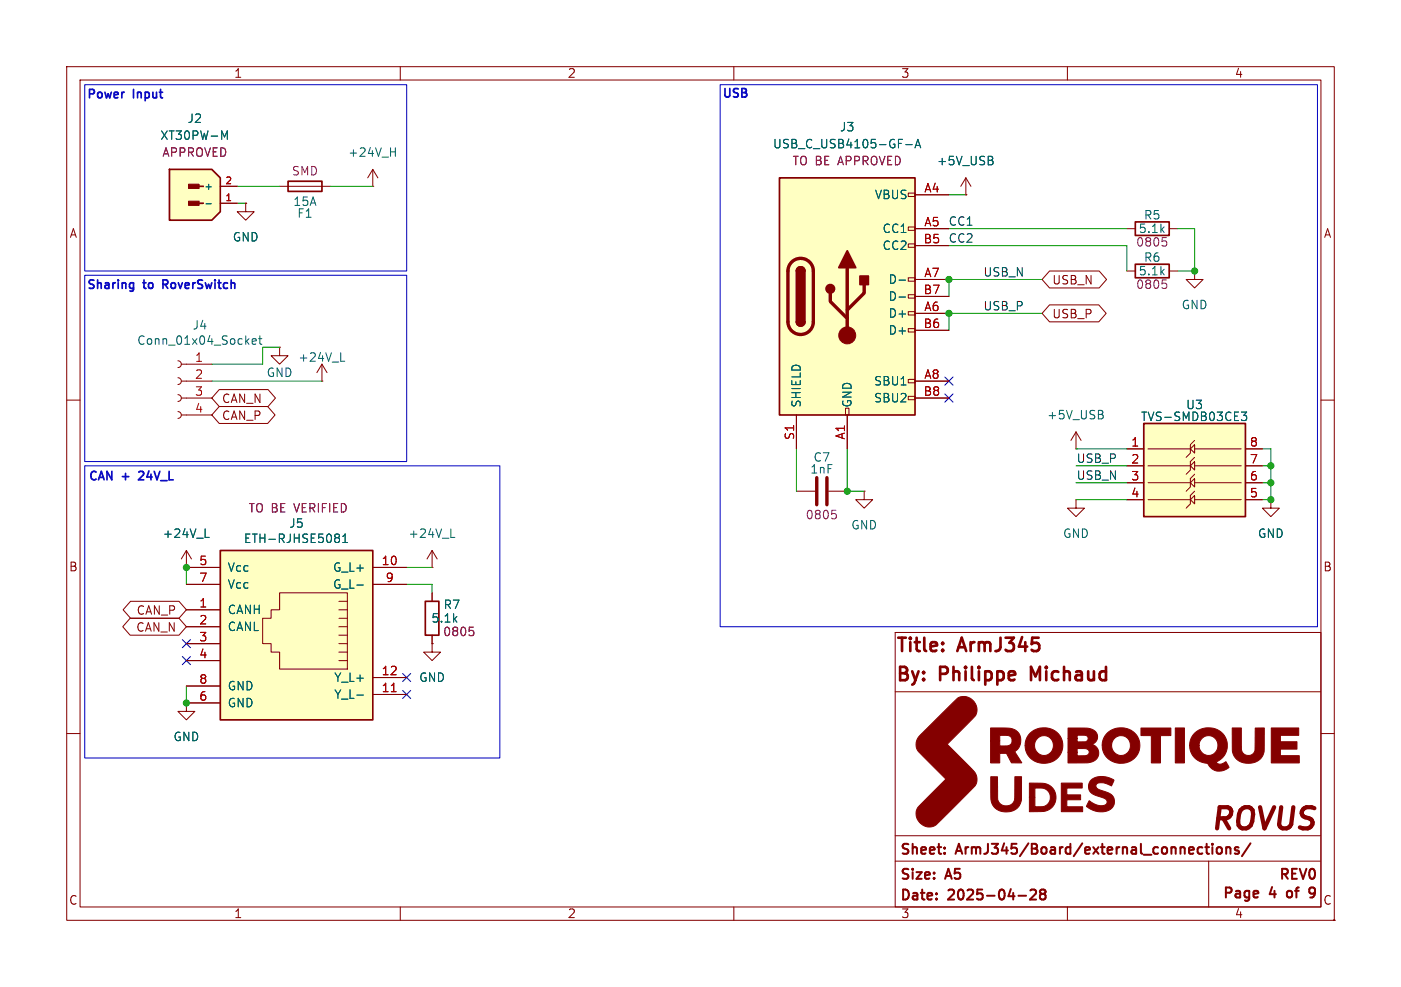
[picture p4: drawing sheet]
<svg xmlns="http://www.w3.org/2000/svg" width="210mm" height="148mm" viewBox="0 0 210 148" stroke-linecap="round" stroke-linejoin="round" font-family="sans-serif">
<g fill="none" stroke="#840000" stroke-width=".15">
<path d="M10 10h190v128h-190zM12 12h186v124h-186zM60 10v2M110 10v2M160 10v2M36.8 30.5v1.3h1.3l-1.3 1.2-1.2-1.2h1.2M36.8 30.5h.1M41.9 27.9h7.6M41.9 52.1v1.2h1.3l-1.3 1.3-1.3-1.3h1.3M41.9 52.1h.1M10 60h2M198 60h2"/>
<path d="M134.2 94.8h63.8v41.2h-63.8zM10 110h2M134.2 103.7h63.7M198 110h2M60 136v2M110 136v2M134.2 129.1h63.7M134.2 125.3h63.7M160 136v2M181.2 129.1v6.9"/>
</g>
<path d="M152.7 134.3h1.1M154.4 133.5l.3-.1 .5 .1a.41 .41 0 0 1 0 .5l-.8 .9h.9M156.2 134l-.3-.3v-.2l.3-.1 .4 .1 .1 .2v.2l-.3 .1M156.2 134l-.3 .3v.3l.3 .3 .4-.1 .1-.2v-.4l-.3-.2M156.2 134h.2M182.5 127.1a.41 .41 0 0 1 .7 .2v.4a.41 .41 0 0 1-.4 .3 .41 .41 0 0 1-.4-.3v-.4zM183.8 127.2a.37 .37 0 0 1 .6 0v.8M183.8 127v1M185.7 127.1l-.4-.1-.2 .2 .1 .3 .5 .1v.4h-.6M187.4 126.5l-1.2 1.9M196.8 134.5l-.4 .1M196.8 133.1l-.4 .1-.1 .2v.5l.2 .1h.3" fill="none" stroke="#840000" stroke-width=".3"/>
<g fill="none" stroke="#840000" stroke-width=".4">
<path d="M134.6 95.6h1.2M135.2 95.6v2M136.5 95.6l-.1 .1 .1 .1M136.5 95.6v.1v.1M136.5 95.6v.2M137.4 95.6v1.7M138.5 95.6v1.7M142.9 100v2M143.5 97.6l.7-2 .6 2M144.7 100l-.1 .1 .1 .1M144.7 100l.1 .1-.1 .1M144.7 100v.2"/>
<path d="M145.7 100v1.7M146.7 100l-.1 .1 .1 .1M146.7 100l.1 .1-.1 .1M146.7 100v.2M150 95.6v1.5M150.7 95.6h1.3l-.7 .8M153.2 95.5l-.5 1.5M155.7 95.6h-1l-.1 1M156.8 100l-.1 .1 .1 .1M156.8 100l.1 .1-.1 .1M156.8 100v.2M159.5 100v2"/>
<path d="M165.8 100v2M135.9 100.2l-.3-.2h-.7v2M142 100.2l-.3-.2h-.8v2M154.5 102v-2l.7 1.4 .7-1.4v2"/>
</g>
<g fill="#840000" stroke="#840000" stroke-width=".15">
<path d="M138 110.2l3.8-3.8a7.6 7.6 0 0 1 2.1-1.9 1.96 1.96 0 0 1 2.3 1.1 1.96 1.96 0 0 1-.6 2.4l-3.6 3.6 3.2 3.2a2.76 2.76 0 0 1 1.3 2.1 2.13 2.13 0 0 1-1 1.6l-4.5 4.5a1.95 1.95 0 0 1-2.7 .7 1.95 1.95 0 0 1-.6-2.8l4.1-4.1-2.3-2.2a8 8 0 0 1-2.1-2.5 1.93 1.93 0 0 1 .6-1.9z"/>
<path d="M148.5 116.5h1v3.4a1.32 1.32 0 0 0 1.6 1 1.32 1.32 0 0 0 1-1.6v-2.8h1v3.5a2.38 2.38 0 0 1-3.3 1.6 2.36 2.36 0 0 1-1.3-2.7z"/>
<path d="M163.6 117a2.98 2.98 0 0 1 3.4 0l-.4 .9-.9-.4-.5-.1a.58 .58 0 0 0-.7 .1 .58 .58 0 0 0-.1 .6l.3 .3 .9 .3a1.51 1.51 0 0 1 1.3 2.1 2.39 2.39 0 0 1-2.7 .8l-.7-.2-.7-.5 .5-.8a2.16 2.16 0 0 0 2.5 .5 .71 .71 0 0 0-.7-1l-.5-.2a1.47 1.47 0 0 1-1.2-2.3z"/>
<path d="M154.3 117.4h1.1a2.39 2.39 0 0 1 2.9 2.2 2.4 2.4 0 0 1-3 2.1h-1v-2.1h.8v1.4h.6a1.44 1.44 0 0 0 1.7-1.4 1.44 1.44 0 0 0-1.7-1.4h-.6v1.4h-.8z"/>
<path d="M159.1 117.4h3.1v.8h-2.3v1h2.1v.7h-2.1v1.1h2.4v.7h-3.2z"/>
<path d="M179.1 109.9a2.83 2.83 0 0 1 3.4-.5 2.83 2.83 0 0 1 1.4 3.2 3.6 3.6 0 0 1-1.6 1.7l.2 .2a1.04 1.04 0 0 0 1.3-.3l.3 .7a.22 .22 0 0 1 .1 .2 .22 .22 0 0 1-.2 .2 1.95 1.95 0 0 1-3-.8 2.7 2.7 0 0 1-2.7-2.7h1.4a1.45 1.45 0 0 0 2.1 1.3 1.45 1.45 0 0 0 .3-2.4 1.41 1.41 0 0 0-1.5-.3 1.41 1.41 0 0 0-.9 1.4h-1.4a2.46 2.46 0 0 1 .8-1.9z"/>
<path d="M154.5 109.9a2.92 2.92 0 0 1 4.8 1.6 2.82 2.82 0 0 1-2.7 3 2.82 2.82 0 0 1-2.9-2.7h1.4a1.45 1.45 0 0 0 1.9 1.4 1.45 1.45 0 0 0 .6-2.3 1.41 1.41 0 0 0-1.6-.5 1.41 1.41 0 0 0-.9 1.4h-1.4a2.48 2.48 0 0 1 .8-1.9z"/>
<path d="M166 109.9a2.84 2.84 0 0 1 3.4-.5 2.84 2.84 0 0 1 1.4 3.1 2.85 2.85 0 0 1-3.1 1.9 2.85 2.85 0 0 1-2.5-2.7h1.4a1.44 1.44 0 0 0 1.8 1.5 1.44 1.44 0 0 0 .9-2.1 1.41 1.41 0 0 0-1.6-.7 1.41 1.41 0 0 0-1.1 1.3h-1.4a2.41 2.41 0 0 1 .8-1.8z"/>
<path d="M184.7 109.2h1.4v2.4a1.26 1.26 0 0 0 1.4 1.6 1.23 1.23 0 0 0 .6-1.4l.1-2.6h1.3v2.6a2.33 2.33 0 0 1-3.1 2.6 2.39 2.39 0 0 1-1.7-2.9z"/>
<path d="M148.5 109.2h1.2a4 4 0 0 1 2.7 .4 1.96 1.96 0 0 1-.3 3.1l1.1 1.7h-1.6l-.7-1.4h-1v1.4h-1.4v-3.3h1.4v.8h.5a.92 .92 0 0 0 1.3-1 .92 .92 0 0 0-1.3-.6h-.5v.8h-1.4z"/>
<path d="M160.1 109.2h1.4a4 4 0 0 1 2.6 .4 1.16 1.16 0 0 1 .4 1.2 1.16 1.16 0 0 1-.8 .8 1.4 1.4 0 0 1 1 1.6 1.4 1.4 0 0 1-1.5 1.2h-3.1v-1.6h1.4v.5h1a.58 .58 0 0 0 .8-.5 .58 .58 0 0 0-.8-.5h-1v.5h-1.4v-2h1.4v.5l1.2-.1a.52 .52 0 0 0 .4-.6 .52 .52 0 0 0-.7-.3l-.9-.1v.6h-1.4z"/>
<path d="M171 109.2h4.5v1.1h-1.5v4.1h-1.4v-4.1h-1.6z"/>
<path d="M176.2 109.2h1.3v5.2h-1.3z"/>
<path d="M190.6 109.2h4.1v1.1h-2.8v.9h2.5v1.1h-2.5v1h2.9v1.1h-4.2z"/>
<circle cx="200" cy="138" r=".01"/>
</g>
<path d="M43.2 27.2h5.1v1.5h-5.1z" fill="none" stroke="#840000" stroke-width=".25"/>
<path d="M116.8 26.7h20.4v35.5h-20.4z" fill="#ffffc2"/>
<g fill="none" stroke="#840000" stroke-width=".15">
<path d="M136.1 36.6h1.1v.5h-1.1zM136.1 34h1.1v.5h-1.1zM136.1 29h1.1v.5h-1.1zM137.2 29.2h5M137.2 34.3h5M137.2 36.8h5M136.1 59.4h1.1v.5h-1.1zM136.1 56.9h1.1v.5h-1.1zM136.1 49.3h1.1v.5h-1.1zM136.1 46.7h1.1v.5h-1.1zM136.1 44.2h1.1v.5h-1.1zM136.1 41.7h1.1v.5h-1.1z"/>
<path d="M137.2 47h5M137.2 41.9h5M137.2 57.2h5M137.2 49.5h5M137.2 44.5h5M137.2 59.7h5M119.4 62.2v5.1M119.4 73.7h2.8M124.2 73.7h2.8M126.7 61.2h.6v1h-.6zM127 62.2v5.1M64.8 96.5v1.3h1.2l-1.2 1.3-1.3-1.3h1.3"/>
<path d="M64.8 96.5h.1"/>
</g>
<path d="M116.8 26.7h20.4v35.5h-20.4zM119.4 48.3a.64 .64 0 0 0 .6 .6 .64 .64 0 0 0 .6-.6M119.4 40.6a.64 .64 0 0 1 .6-.6 .64 .64 0 0 1 .6 .6" fill="none" stroke="#840000" stroke-width=".25"/>
<path d="M118.7 39.3a1.9 1.9 0 0 1 2-.4 1.9 1.9 0 0 1 1.2 1.7v7.7a1.91 1.91 0 0 1-1.9 1.9 1.91 1.91 0 0 1-1.9-1.9v-7.8a1.9 1.9 0 0 1 .6-1.2zM124.5 43.9v1.3l2.5 2.6M127 40.1v10.2M129.5 42.7v1.2l-2.5 2.6M122.4 71.6v4.1M124 71.6v4.1" fill="none" stroke="#840000" stroke-width=".51"/>
<g fill="#840000" stroke="#840000" stroke-width=".25">
<path d="M119.4 48.3h1.2a.64 .64 0 0 1-.6 .6 .64 .64 0 0 1-.6-.6z"/>
<path d="M119.4 40.6h1.2v7.7h-1.2z"/>
<path d="M119.6 40.2a.64 .64 0 0 1 .7-.1 .64 .64 0 0 1 .3 .5h-1.2z"/>
<path d="M127 37.6l1.3 2.5h-2.6z"/>
<path d="M128.9 41.4h1.3v1.3h-1.3z"/>
<circle cx="124.5" cy="43.3" r=".63"/>
</g>
<circle cx="127" cy="50.3" r="1.27" fill="#840000" stroke="#840000" stroke-width=".15"/>
<path d="M135.8 21.7h.9M137.2 22.2l.4-1.3 .4 1.3M137.3 21.8h.6M134.8 42h.9M134.8 44.5h.9" fill="none" stroke="#006464" stroke-width=".15"/>
<path d="M124.7 76.5h.6M125.1 77l.3 .3v.3l-.3 .2" fill="none" stroke="#840084" stroke-width=".15"/>
<path d="M33 82.6h22.9v25.4h-22.9z" fill="#ffffc2"/>
<g fill="none" stroke="#840000" stroke-width=".15">
<path d="M144.8 29.2h.1M144.8 26.7l-.8 1.2M144.8 26.7v2.5M144.8 26.7l.7 1.2M26.7 59.2a.51 .51 0 0 1 .5 .5 .51 .51 0 0 1-.5 .5M26.7 56.6a.51 .51 0 0 1 .5 .6 .51 .51 0 0 1-.5 .5M26.7 54.1a.51 .51 0 0 1 .5 .5 .51 .51 0 0 1-.5 .5M27.2 59.7h4.5M27.2 57.2h4.5M27.2 54.6h4.5M48.3 57.2h.1M48.3 54.6l-.8 1.3"/>
<path d="M48.3 54.6v2.6M48.3 54.6l.7 1.3M26.7 61.7a.51 .51 0 0 1 .5 .5 .51 .51 0 0 1-.5 .5M27.2 62.2h4.5M129.5 73.7v1.2h1.3l-1.3 1.3-1.2-1.3h1.2M129.5 73.7h.1M27.9 85.1h.1M27.9 91.4h5.1M27.9 85.1h5.1M27.9 94h5.1M27.9 96.5h5.1M27.9 99.1h5.1"/>
<path d="M27.9 87.6h5.1M27.9 82.6l-.7 1.2M27.9 82.6v2.5M27.9 82.6l.8 1.2M41.9 88.9h10.2v11.4h-10.2v-2.5h-1.3v-1.3h-1.2v-3.8h1.2v-1.3h1.3zM50.8 92.7h1.3M50.8 99.1h1.3M50.8 97.8h1.3M50.8 96.5h1.3M50.8 95.3h1.3M50.8 94h1.3M50.8 91.4h1.3"/>
<path d="M50.8 90.2h1.3M55.9 85.1h5.1M55.9 87.6h5.1M64.8 85.1h.1M64.8 82.6l-.8 1.2M64.8 82.6v2.5M64.8 88.9v1.3M64.8 95.3v1.2M64.8 82.6l.7 1.2M27.9 105.4v1.3h1.3l-1.3 1.3-1.2-1.3h1.2M27.9 105.4h.1M27.9 105.4h5.1"/>
<path d="M27.9 102.9h5.1M55.9 104.1h5.1M55.9 101.6h5.1"/>
</g>
<path d="M33 82.6h22.9v25.4h-22.9zM63.8 90.2h2v5.1h-2z" fill="none" stroke="#840000" stroke-width=".25"/>
<g fill="none" stroke="#006464" stroke-width=".15">
<path d="M148.6 24a.34 .34 0 0 1 .3 .4 .34 .34 0 0 1-.3 .3M148.7 23.5l.1 .2-.1 .3M37.8 51.2l.6-.1-.1-.3h-.3l-.2 .2 .1 .6h.4M38.8 50.8h.5M39 50.4v1.1l.3 .1M51.1 54.2h.6M30.8 80.6h.6M50.4 80.1h.2l.3 .2-.3 .3M50.4 80.6h.2M50.6 80.6l.3 .3v.2l-.1 .2-.4 .1M51.4 81.4h.7M51.4 80.4l.3-.3v1.3"/>
<path d="M53.5 87.7h1M67.6 80.6h.6M53.5 104.2h1"/>
</g>
<path d="M58.7 103.7h.7" fill="none" stroke="#a90000" stroke-width=".15"/>
<path d="M70.4 94.1h.6M70.8 94.5l.2 .3v.3l-.2 .2" fill="none" stroke="#840084" stroke-width=".15"/>
<path d="M25.4 25.4h6.3l1.3 1.3v5.1l-1.3 1.2h-6.3z" fill="#ffffc2"/>
<g fill="#840000" stroke="#840000" stroke-width=".15">
<path d="M28.3 30.2h1.5v.6h-1.5z"/>
<path d="M28.3 27.6h1.5v.7h-1.5z"/>
</g>
<path d="M25.4 25.4h6.3l1.3 1.3v5.1l-1.3 1.2h-6.3zM28.6 30.5h1.9M28.6 27.9h1.9M170.2 33.3h5.1v2h-5.1z" fill="none" stroke="#840000" stroke-width=".25"/>
<path d="M33 30.5h2.6M33 27.9h2.6M168.9 34.3h1.3M175.3 34.3h1.2" fill="none" stroke="#840000" stroke-width=".15"/>
<path d="M33.2 19.6l.5 .9 .4-.9v1.3M30.9 30.6h.8" fill="none" stroke="#006464" stroke-width=".15"/>
<path d="M174.2 35.6h.6M174.7 36.1l.2 .3v.3l-.2 .2" fill="none" stroke="#840084" stroke-width=".15"/>
<path d="M171.4 63.5h15.3v14h-15.3z" fill="#ffffc2"/>
<g fill="none" stroke="#840000" stroke-width=".15">
<path d="M33 30.5h2.6M33 27.9h2.6M36.8 30.5h.1M55.9 27.9h.1M55.9 25.4l-.8 1.3M55.9 25.4v2.5M55.9 25.4l.7 1.3M137.2 29.2h5M137.2 34.3h5M137.2 36.8h5M144.8 29.2h.1M32.9 58.4h7.3l1.1 1.3-1.1 1.3h-7.3l-1.2-1.3z"/>
<path d="M137.2 47h5M137.2 41.9h5M137.2 57.2h5M137.2 49.5h5M137.2 44.5h5M137.2 59.7h5M157.3 40.6h7.5l1.1 1.3-1.1 1.3h-7.5l-1.1-1.3zM157.3 45.7h7.4l1.1 1.3-1.1 1.3h-7.4l-1.1-1.3zM168.9 40.6h1.3M175.3 40.6h1.2M179.1 40.6v1.3h1.2l-1.2 1.3-1.3-1.3h1.3M179.1 40.6h.1"/>
<path d="M32.9 61h7.2l1.1 1.2-1.1 1.3h-7.2l-1.2-1.3zM119.4 62.2v5.1M127 62.2v5.1M161.3 74.9v1.3h1.3l-1.3 1.3-1.3-1.3h1.3M161.3 74.9h.1M161.3 67.3h.1M161.3 64.8l-.8 1.2M161.3 64.8v2.5M161.3 64.8l.8 1.2M168.9 74.9h2.5M168.9 72.4h2.5M168.9 69.9h2.5"/>
<path d="M168.9 67.3h2.5M172.1 74.9h6.3M172.1 72.4h6.3M172.1 69.9h6.3M172.1 67.3h6.3M178.4 74.9v.7l-.6 .6M178.4 72.4v.6l-.6 .7M178.4 69.9v.6l-.6 .6M178.4 67.3v.6l-.6 .7M179.1 73.7l-.7 .6v.6M179.1 71.1l-.7 .7v.6M179.1 68.6l-.7 .6v.7"/>
<path d="M179.1 66l-.7 .7v.6M179.1 74.3v1.3l-.7-.7zM179.1 71.8v1.2l-.7-.6zM179.1 69.2v1.3l-.7-.6zM179.1 66.7v1.2l-.7-.6zM179.1 74.9h7M179.1 72.4h7M179.1 69.9h7M179.1 67.3h7M186.7 74.9h2.5M186.7 72.4h2.5M186.7 69.9h2.5"/>
<path d="M186.7 67.3h2.5M190.5 74.9v1.3h1.3l-1.3 1.3-1.3-1.3h1.3M190.5 74.9h.1M19.5 92.7h7.3l1.1 1.3-1.1 1.3h-7.3l-1.1-1.3zM19.6 90.2h7.2l1.1 1.2-1.1 1.3h-7.2l-1.1-1.3zM27.9 85.1h.1M27.9 91.4h5.1M27.9 85.1h5.1M27.9 94h5.1M27.9 96.5h5.1M27.9 99.1h5.1M27.9 87.6h5.1"/>
<path d="M55.9 85.1h5.1M55.9 87.6h5.1M64.8 96.5h.1M64.8 88.9v1.3M64.8 95.3v1.2M27.9 105.4h.1M27.9 105.4h5.1M27.9 102.9h5.1M55.9 104.1h5.1M55.9 101.6h5.1"/>
</g>
<path d="M170.2 39.6h5.1v2.1h-5.1zM171.4 63.5h15.3v14h-15.3z" fill="none" stroke="#840000" stroke-width=".25"/>
<g fill="none" stroke="#006464" stroke-width=".15">
<path d="M33.2 19.6l.5 .9 .4-.9v1.3M30.9 30.6h.8M58.5 22.8h.8M59.3 22.2v1.2M135.8 21.7h.9M137.2 22.2l.4-1.3 .4 1.3M137.3 21.8h.6M148.6 24a.34 .34 0 0 1 .3 .4 .34 .34 0 0 1-.3 .3M148.7 23.5l.1 .2-.1 .3M134.8 42h.9M134.8 44.5h.9M165.1 62.1a.34 .34 0 0 1 .3 .4 .34 .34 0 0 1-.3 .3"/>
<path d="M165.2 61.6l.1 .2-.1 .3M186.1 61.8h.8l-.5 .5 .4 .1v.5l-.2 .2h-.3l-.2-.2M30.8 80.6h.6M50.4 80.6h.2M50.4 80.1h.2l.3 .2-.3 .3M50.6 80.6l.3 .3v.2l-.1 .2-.4 .1M51.4 81.4h.7M51.4 80.4l.3-.3v1.3M53.5 87.7h1M53.5 104.2h1"/>
</g>
<path d="M174.2 42h.6M174.7 42.5l.2 .2v.3l-.2 .3M70.4 94.1h.6M70.8 94.5l.2 .3v.3l-.2 .2" fill="none" stroke="#840084" stroke-width=".15"/>
<path d="M24.4 42.6h.5M24.9 42h-.5v1.3M20.9 70.7l-.1 .1M21.5 71.2l-.7 .8h.7" fill="none" stroke="#0000c2" stroke-width=".25"/>
<path d="M12.7 12.7h48.3v27.9h-48.3zM107.9 12.7h89.6v81.3h-89.6zM12.7 41.3h48.3v27.9h-48.3zM12.7 69.9h62.2v43.8h-62.2z" fill="none" stroke="#0000c2" stroke-width=".15"/>
<g fill="none" stroke="#009600" stroke-width=".15">
<path d="M35.6 30.5h1.2M35.6 27.9h6.3M49.5 27.9h6.4M142.2 34.3h26.7M142.2 36.8h26.7v3.8M142.2 29.2h2.6M176.5 34.3h2.6v6.3h-2.6M31.7 57.2h16.6M41.9 52.1h-2.5v2.5h-7.7M156.2 41.9h-14v2.6M156.2 47h-14v2.5M119.4 67.3v6.4"/>
<path d="M127 67.3v6.4h2.5M161.3 72.4h7.6M161.3 69.9h7.6M161.3 74.9h7.6M161.3 67.3h7.6M189.2 67.3h1.3v7.6h-1.3M189.2 72.4h1.3M189.2 69.9h1.3M27.9 85.1v2.5M61 87.6h3.8v1.3M61 85.1h3.8M27.9 102.9v2.5"/>
</g>
<path d="M141.6 56.5l1.2 1.3M141.6 59.1l1.2 1.2M142.8 56.5l-1.2 1.3M142.8 59.1l-1.2 1.2M27.3 98.5l1.2 1.2M27.3 95.9l1.2 1.2M28.5 98.5l-1.2 1.2M28.5 95.9l-1.2 1.2M60.4 103.5l1.2 1.2M60.4 101l1.2 1.2M61.6 103.5l-1.2 1.2M61.6 101l-1.2 1.2" fill="none" stroke="#000084" stroke-width=".15"/>
<path d="M58.7 103.7h.7" fill="none" stroke="#a90000" stroke-width=".15"/>
<g fill="#009600" stroke="#009600" stroke-width=".15">
<circle cx="27.9" cy="105.4" r=".46"/>
<circle cx="27.9" cy="85.1" r=".46"/>
<circle cx="190.5" cy="69.9" r=".46"/>
<circle cx="190.5" cy="74.9" r=".46"/>
<circle cx="190.5" cy="72.4" r=".46"/>
<circle cx="127" cy="73.7" r=".46"/>
<circle cx="142.2" cy="47" r=".46"/>
<circle cx="179.1" cy="40.6" r=".46"/>
<circle cx="142.2" cy="41.9" r=".46"/>
</g>
<text font-size="4.4" fill="#840000" x="180.8" y="125.3">ROVUS</text>
<g font-size="2.8" fill="#840000">
<text x="134.2" y="98.8">Title:</text>
<text x="143.8" y="98.8">ArmJ345</text>
<text x="134.2" y="103.1">By:</text>
<text x="141" y="103.1">Philippe</text>
<text x="155.4" y="103.1">Michaud</text>
</g>
<g font-size="2.1" fill="#840000">
<text x="134.8" y="128.6">Sheet:</text>
<text x="143.5" y="128.6">ArmJ345/Board/external_connections/</text>
<text x="134.8" y="132.3">Size:</text>
<text x="134.8" y="135.4">Date:</text>
<text x="141.9" y="132.3">A5</text>
<text x="142.3" y="135.4">2025-04-28</text>
<text x="183" y="135.1">Page</text>
<text x="190.2" y="135.1">4</text>
<text x="191.4" y="132.3">REV0</text>
<text x="193.4" y="135.1">of</text>
<text x="197.4" y="135.1">9</text>
</g>
<g font-size="1.8" fill="#840000">
<text x="35" y="11.9">1</text>
<text x="85" y="11.9">2</text>
<text x="135" y="11.9">3</text>
<text x="185" y="11.9">4</text>
<text x="10.3" y="35.9">A</text>
<text x="198.4" y="35.9">A</text>
<text x="157.6" y="42.9">USB_N</text>
<text x="157.6" y="47.9">USB_P</text>
<text x="33.2" y="63.2">CAN_P</text>
<text x="33.2" y="60.6">CAN_N</text>
<text x="10.3" y="85.9">B</text>
<text x="198.3" y="85.9">B</text>
<text x="20.3" y="94.9">CAN_N</text>
<text x="20.4" y="92.4">CAN_P</text>
<text x="10.3" y="135.9">C</text>
<text x="35" y="137.9">1</text>
<text x="85" y="137.9">2</text>
<text x="135" y="137.9">3</text>
<text x="185" y="137.9">4</text>
<text x="198.3" y="135.9">C</text>
</g>
<g font-size="1.8" fill="#0000c2">
<text x="13" y="15.1">Power</text>
<text x="20.1" y="15.1">Input</text>
<text x="108.2" y="15">USB</text>
<text x="13" y="43.7">Sharing</text>
<text x="21.6" y="43.7">to</text>
<text x="25" y="43.7">RoverSwitch</text>
<text x="13.2" y="72.4">CAN</text>
<text x="18.4" y="72.4">+</text>
<text x="21.4" y="72.4">24V_L</text>
</g>
<g font-size="1.8" fill="#006464">
<text x="23.9" y="21.2">XT30PW-M</text>
<text x="28" y="18.6">J2</text>
<text x="52.1" y="23.7">+24V_H</text>
<text x="115.8" y="22.5">USB_C_USB4105-GF-A</text>
<text x="125.8" y="19.9">J3</text>
<text x="140.4" y="25">+5V_USB</text>
<text x="43.9" y="31.1">15A</text>
<text x="44.5" y="32.9">F1</text>
<text x="131" y="30.1">VBUS</text>
<text x="132.2" y="35.2">CC1</text>
<text x="171.4" y="33.1">R5</text>
<text x="34.8" y="36.4">GND</text>
<text x="132.2" y="37.7">CC2</text>
<text x="171.4" y="39.5">R6</text>
<text x="133.1" y="47.9">D+</text>
<text x="133.1" y="42.8">D-</text>
<text x="133.1" y="45.3">D-</text>
<text x="177" y="46.6">GND</text>
<text x="20.5" y="51.9">Conn_01x04_Socket</text>
<text x="28.8" y="49.6">J4</text>
<text x="133.1" y="50.4">D+</text>
<text x="39.9" y="56.7">GND</text>
<text x="44.6" y="54.5">+24V_L</text>
<text x="130.9" y="58">SBU1</text>
<text x="120.2" y="61.2" transform="rotate(-90 120.2 61.2)">SHIELD</text>
<text x="127.9" y="61.2" transform="rotate(-90 127.9 61.2)">GND</text>
<text x="130.9" y="60.6">SBU2</text>
<text x="156.9" y="63.1">+5V_USB</text>
<text x="170.9" y="63.3">TVS-SMDB03CE3</text>
<text x="177.7" y="61.6">U3</text>
<text x="121.4" y="71.2">1nF</text>
<text x="121.8" y="69.4">C7</text>
<text x="24.3" y="80.9">+24V_L</text>
<text x="36.5" y="81.6">ETH-RJHSE5081</text>
<text x="43.3" y="79.3">J5</text>
<text x="61.1" y="80.9">+24V_L</text>
<text x="127.5" y="79.6">GND</text>
<text x="159.3" y="80.9">GND</text>
<text x="188.5" y="80.9">GND</text>
<text x="34" y="86">Vcc</text>
<text x="34" y="88.5">Vcc</text>
<text x="49.8" y="86">G_L+</text>
<text x="49.8" y="88.5">G_L-</text>
<text x="34" y="92.3">CANH</text>
<text x="34" y="94.8">CANL</text>
<text x="66.4" y="91.5">R7</text>
<text x="34" y="106.3">GND</text>
<text x="34" y="103.7">GND</text>
<text x="50" y="105">Y_L-</text>
<text x="50" y="102.5">Y_L+</text>
<text x="62.7" y="102.5">GND</text>
<text x="25.9" y="111.4">GND</text>
</g>
<g font-size="1.8" fill="#840084">
<text x="24.2" y="23.7">APPROVED</text>
<text x="43.7" y="26.5">SMD</text>
<text x="118.7" y="25">TO BE APPROVED</text>
<text x="170.6" y="35.2">5.1k</text>
<text x="170.2" y="37.2">0805</text>
<text x="170.6" y="41.5">5.1k</text>
<text x="170.2" y="43.5">0805</text>
<text x="37.2" y="77.1">TO BE VERIFIED</text>
<text x="120.7" y="78.1">0805</text>
<text x="64.6" y="93.6">5.1k</text>
<text x="66.3" y="95.6">0805</text>
</g>
<g font-size="1.8" fill="#a90000">
<text x="138.4" y="29">A4</text>
<text x="138.4" y="34">A5</text>
<text x="138.4" y="36.6">B5</text>
<text x="138.4" y="41.7">A7</text>
<text x="138.4" y="44.2">B7</text>
<text x="138.4" y="46.7">A6</text>
<text x="138.4" y="49.3">B6</text>
<text x="29.1" y="54.4">1</text>
<text x="29.1" y="56.9">2</text>
<text x="29.1" y="59.4">3</text>
<text x="138.4" y="59.4">B8</text>
<text x="138.4" y="56.9">A8</text>
<text x="29.1" y="62">4</text>
<text x="119.1" y="66.1" transform="rotate(-90 119.1 66.1)">S1</text>
<text x="126.7" y="66" transform="rotate(-90 126.7 66)">A1</text>
<text x="169.5" y="67.1">1</text>
<text x="169.5" y="69.6">2</text>
<text x="187.3" y="69.6">7</text>
<text x="187.3" y="67.1">8</text>
<text x="169.5" y="72.1">3</text>
<text x="169.5" y="74.7">4</text>
<text x="187.3" y="74.7">5</text>
<text x="187.3" y="72.1">6</text>
<text x="29.8" y="84.8">5</text>
<text x="29.8" y="87.4">7</text>
<text x="57.1" y="84.8">10</text>
<text x="57.7" y="87.4">9</text>
<text x="29.8" y="91.2">1</text>
<text x="29.8" y="93.7">2</text>
<text x="29.8" y="96.3">3</text>
<text x="29.8" y="98.8">4</text>
<text x="57.1" y="101.3">12</text>
<text x="29.8" y="105.2">6</text>
<text x="29.8" y="102.6">8</text>
<text x="57.1" y="103.9">11</text>
</g>
<g font-size="1.8" fill="#0f0f0f">
<text x="142.1" y="33.9">CC1</text>
<text x="142.1" y="36.5">CC2</text>
<text x="147.3" y="41.6">USB_N</text>
<text x="147.3" y="46.6">USB_P</text>
<text x="161.3" y="69.5">USB_P</text>
<text x="161.3" y="72">USB_N</text>
</g>
<text font-size="1.4" fill="#006464" x="30.5" y="28.7">+</text>
<g font-size="1.4" fill="#a90000">
<text x="33.7" y="27.7">2</text>
<text x="33.7" y="30.2">1</text>
</g>
</svg>
